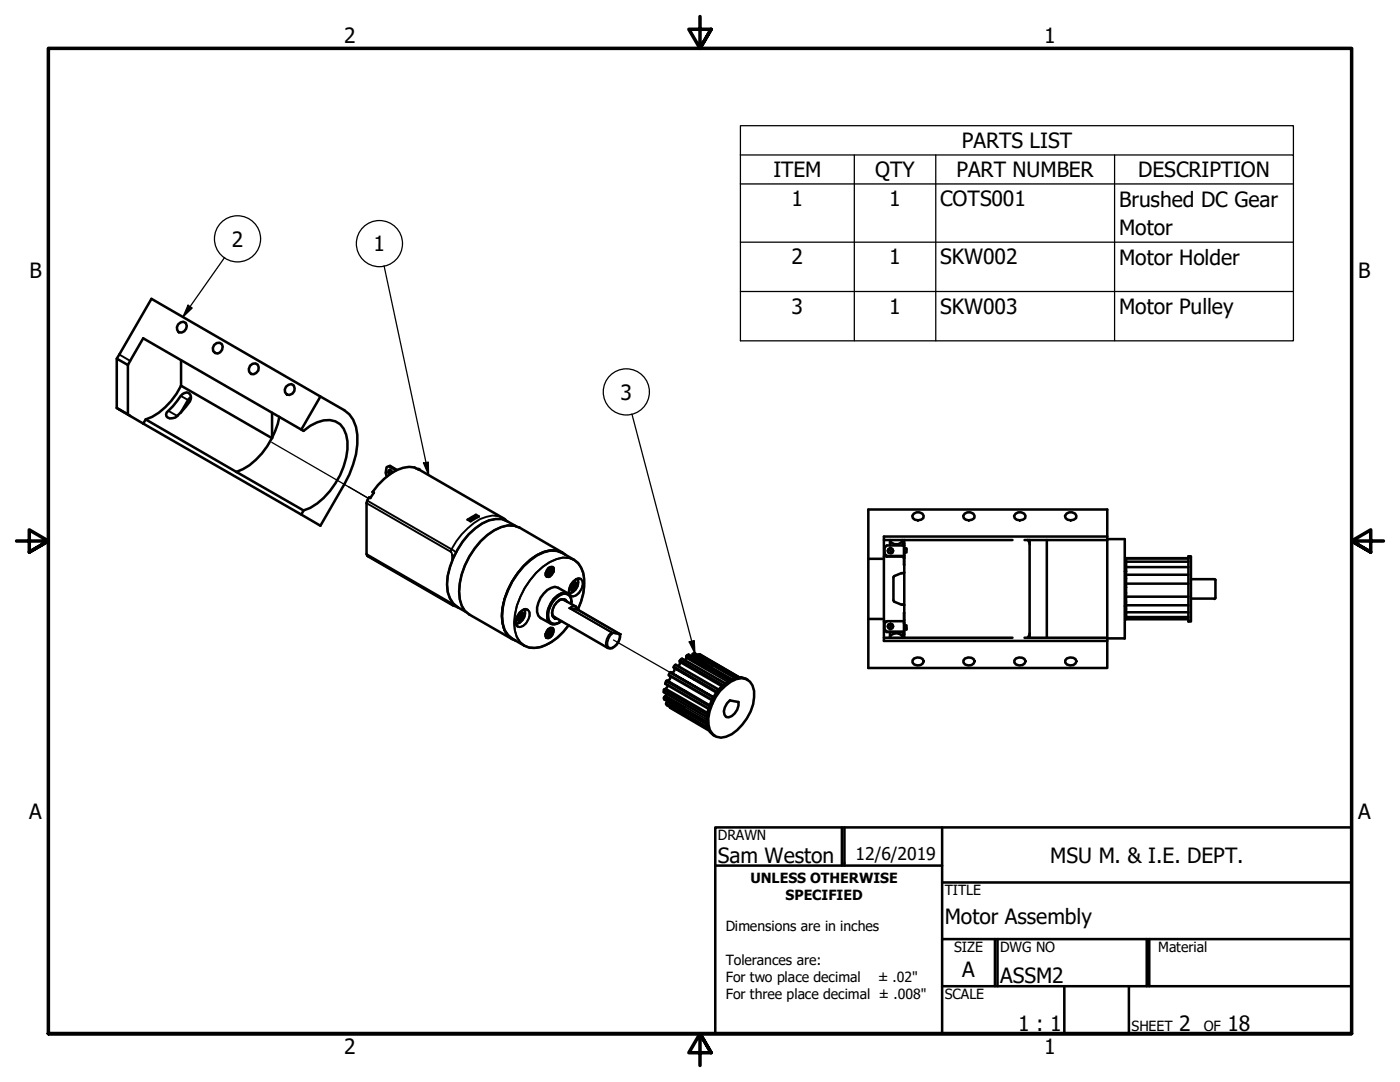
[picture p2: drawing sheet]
<svg xmlns="http://www.w3.org/2000/svg" width="279mm" height="216mm" viewBox="0 0 279 216" stroke-linecap="round" stroke-linejoin="round" font-family="sans-serif">
<!-- layer: Tweak Trail (ANSI) -->
<path d="M54.2 88.3l19.3 11.1-4-2.3M122.4 127.7l11.3 6.5" fill="none" stroke="#000" stroke-width=".25"/>
<!-- layer: Visible Narrow (ANSI) -->
<g fill="none" stroke="#000" stroke-width=".38">
<path d="M23.8 70.7l2.2 1.3M36.1 79l1.4 .8M33.6 82l1.8 1M73.3 99.9l16.8 9.7M73.2 110.6l16.8 9.7M73.2 100.4l16.8 9.7M73.3 110.9l16.8 9.7-.1-.3M90 110.1l.2 .6M90.1 109.6l-.1 .5M90.1 109.6l.9 .6M90.2 110.7v1.1M90.2 110.7l.5 .2"/>
<path d="M100.4 103.4a4.7 4.7 0 0 0-4.6 .2 15.4 15.4 0 0 0-5.7 6M100.7 103.6l.3 .3M101.2 104a5.1 5.1 0 0 0-4.9 .5 15.9 15.9 0 0 0-7.1 12.1 5.2 5.2 0 0 0 2.1 4.6M103.7 105.3a5 5 0 0 0-5 .5 15 15 0 0 0-6.9 13.8l.3 1.2 .7 1.1 .9 .7M111.6 119.8l.5-.2 .6 .2M111.7 119.7l.6-.2 .5 .1 .4 .5M112.1 110.3a4.9 4.9 0 0 0-4.9 .5 15.3 15.3 0 0 0-7 12.1 4.8 4.8 0 0 0 2 4.5M112.2 110.2a5.2 5.2 0 0 0-5 .5 15.9 15.9 0 0 0-7.1 12.2l.2 1.6 .3 1.3 .7 1 .9 .7M112.6 119.7l.1 .1M112.8 110.7a4.3 4.3 0 0 0-4.8-.4 15.5 15.5 0 0 0-7.9 11.9l.1 1.6a4.2 4.2 0 0 0 2.7 4M113.3 118.4a2.56 2.56 0 0 0-2.9 1.1 5.7 5.7 0 0 0-1.2 3.8l.2 .7 .5 .4M114.3 116.1l.6-.5 .7-.2 .4 .2 .3 .5a2.95 2.95 0 0 1-2 3l-.4-.2a2.1 2.1 0 0 1 .4-2.8z"/>
<path d="M114.3 118.1l-.8 .2M114.6 111.7a4.9 4.9 0 0 0-5 .5 15.3 15.3 0 0 0-7 12.1 4.8 4.8 0 0 0 2 4.5M115.2 115.5l.2 .3v.4M115.9 115.5a1.95 1.95 0 0 1-.3 2.6l-.5 .6-.7 .3-.5-.1M90.2 120.1l-.2 .2M90.7 120.6h-.6l.3 .2M103.7 122.2l.6-.5 .7-.2 .4 .2 .3 .5a2.95 2.95 0 0 1-2 3l-.4-.2-.4-.5v-.7zM103.7 124.3l-.8 .1M104.6 121.6l.2 .8M105.3 121.7a1.95 1.95 0 0 1-.3 2.6l-.5 .5-.7 .3-.5-.1M110.2 122.3l.2 .8 .3 .1-.1-.1M113.2 120.1l-.3-.5a1.94 1.94 0 0 0-2.3 1.2l-.4 1.6 .1 .7 .4 .3 .5 .1-.5-.1-.4-.3-.1-.7"/>
<path d="M113.7 121.3l.5-.3a.88 .88 0 0 1 1.1 .7M113.7 121.3l8.3 4.9M113.7 121.3l1.6 .4M114 120.5v-.9a1.37 1.37 0 0 0-2.2-.9 4.9 4.9 0 0 0-2.3 5l.5 .6 .6 .2 .7-.1 .7-.4M114 120l-.1-.9-.4-.5-.6-.4a3.7 3.7 0 0 0-3 2.2 3.8 3.8 0 0 0-.4 3.7l.5 .4 .7 .1 .9-.3M114 120.1l-.1-.8-.4-.6-.5-.2a3.9 3.9 0 0 0-3.4 3l-.2 1 .1 .9 .2 .7 .6 .3 .6 .1 .8-.4M114.9 121h-.8l-.4 .3M115.3 121.7h.1M115.3 121.7a10.9 10.9 0 0 0 .8-8.1 3.7 3.7 0 0 0-5-2 13.3 13.3 0 0 0-7.2 7.4 12.6 12.6 0 0 0-1.2 6.7 3.9 3.9 0 0 0 5.5 3.3 12.1 12.1 0 0 0 5.3-4.2M115.3 121.7l8.3 4.8M122 126.2a2.91 2.91 0 0 0-1 2.7l.3 .4M122 126.2l.4 .1a2.77 2.77 0 0 0-1.2 2.5l.3 .4a1.87 1.87 0 0 0 2-1.3l.2-1.3"/>
<path d="M122 126.2l.3 .1M122.3 126.3l1.3 .2M123.6 126.5h.1M132.5 137.7l8.6 4.9M132.5 138l8.5 5M132.5 139.3l8.5 4.8M132.5 139.5l8.5 5M132.8 136.3l8.6 5.1M132.8 138.8l3.9 2.2-.2 .3-3.9-2.2M132.9 137.4l3.9 2.2-.3 .2-3.9-2.3M132.9 136l8.6 5M133 135.8l3.9 2.2h.3l-3.9-2.2"/>
<path d="M133.2 140l3.9 2.2-.3 .3-3.8-2.2M133.5 134.6l8.6 5M133.7 134.2l8.6 5.1M133.8 134.1l4.1 2.4-3.9-2.3M134.4 133.2l4.1 2.4-3.9-2.2M134.5 133l8.6 5M134.7 132.7l8.7 5M135.6 131.9l4 2.2v.3l-3.9-2.3M135.8 131.7l8.5 5M136 131.4l8.7 5M136.5 139.8l4.6 2.6M136.8 139.6l4.4 2.6"/>
<path d="M136.9 138l4.7 2.8M137 130.9l3.8 2.3v.3l-3.8-2.2M137.1 130.7l8.6 5M137.2 138l4.4 2.7M137.4 130.6l8.5 5M137.7 136.4l4.7 2.7-4.5-2.6M138.2 130.5l4 2.3-.2 .4-3.8-2.3M138.4 135.4l4.6 2.7M138.4 130.4l8.4 4.9M138.5 135.6l4.4 2.6M138.7 130.4l8.3 4.8M139.4 130.6l3.9 2.2v.2"/>
<path d="M139.6 130.6l7.9 4.5-7.7-4.5M139.6 134.1l4.6 2.7M139.6 134.4l4.4 2.6M140.8 133.2l4.6 2.6M140.8 133.5l4.4 2.5M142 133.2l4.1 2.3M142.2 132.8l4.4 2.5M143.3 132.8l4 2.3M132.9 140.5l8.3 4.8M133.1 140.7l8.2 4.7M133.7 141.1l7.7 4.4M136.5 141.3l4.5 2.6"/>
<path d="M136.7 141l4.3 2.5M136.8 142.5l4.4 2.5M137.1 142.2l3.9 2.3"/>
</g>
<!-- layer: Visible (ANSI) -->
<g fill="none" stroke="#000" stroke-width=".51">
<path d="M23.3 71.6l6.9-12 38.5 22.3a6 6 0 0 1 2.6 4.9 17 17 0 0 1-2.6 9.8l-4.8 8.3-3.8-2.2M25.5 72.8l3.1-5.3 32 18.5a7.5 7.5 0 0 1 5.2-2.2 3.5 3.5 0 0 1 3.3 2.9 13.4 13.4 0 0 1-3.3 11.3 11.1 11.1 0 0 1-5.2 3.9M25.5 72.8l-2.2-1.2v9.8M25.5 72.8v9.9M35.6 64.7l.5-.4 .5-.1 .5 .3a1.25 1.25 0 0 1-.1 1.3 1.25 1.25 0 0 1-1.3 .5l-.3-.5-.1-.5zM36.1 77a13.1 13.1 0 0 1-7 6.7M36.1 71.9v5.1M36.1 77l18.2 10.4M36.4 78.6a1.03 1.03 0 0 1 1.5 0 1.03 1.03 0 0 1 0 1.5l-1.6 2a2.47 2.47 0 0 1-2.4 1.4l-.4-.2a.78 .78 0 0 1 .1-1.3l.9-.9zM38.1 79.2l-.6 .6-1.4 2.6M42.7 68.8l.5-.3 .6-.1 .5 .2a1.19 1.19 0 0 1-.1 1.4 1.19 1.19 0 0 1-1.3 .4l-.4-.4v-.6zM49.9 73l.5-.4 .6-.1 .4 .3a1.2 1.2 0 0 1 0 1.4 1.2 1.2 0 0 1-1.3 .4l-.4-.4v-.6z"/>
<path d="M57.1 77.2l.5-.4 .6-.2a1.14 1.14 0 0 1 .5 1.5 1.14 1.14 0 0 1-1.4 .6l-.4-.4-.1-.6zM63.9 79.1l-3.8 6.6M23.3 81.4l2.2 1.3M23.3 81.4l2.7 1.6M25.5 82.7l.5 .3M26 83l2.6 1.5M28.6 84.5l31.5 18.2 .5-.8-13.4-7.7M29.1 83.7l-.5 .8M29.1 83.7l18.1 10.5M54.3 87.4a13.4 13.4 0 0 1-7.1 6.8M54.3 82.4v5M55.8 83.2l-.4 1.4-1.1 2.8"/>
<path d="M74.5 98.2l.1 .2M77.6 93l1.5 .9M77.9 93.7l-.2 .6 .2 .3M78.3 94.3l-.2-.4-.3-.2-.3 .2v.4l.2 .4M79.2 93.8l-1.3-.8-.7 .2-.2 1.2 .3 .6M93.3 103.7h.4M93.7 103.7l.9-.6zM95 102.7l.6 .4-1.7 .9-.6-.3M95 102.7l-1.7 1M95 102.7l-.4 .4M101 103.9l-.6-.5-17-9.8 .4 .1a3.9 3.9 0 0 0-3.3-.4 11.3 11.3 0 0 0-6.1 4.9l.2 .1-.7 1.1-.2-.1-.5 1.1v10.2l.1 .3 17.1 9.9 1 .4M102.9 105l-1.7-1a5.2 5.2 0 0 0-5 .5 15.8 15.8 0 0 0-7 12.1 5.4 5.4 0 0 0 3.8 5.5"/>
<path d="M109 114.9a1.29 1.29 0 0 0 1.2-1.6l-.3-.1a1.44 1.44 0 0 0-.9 1.7l.2 .2M109.1 115.1h.1M109.2 115.1a1.32 1.32 0 0 0 1.2-1.8 1.73 1.73 0 0 1-.7 1.8M109.5 113.4l-.5 .9M109.6 113.3a1.41 1.41 0 0 1-.7 1.1M109.8 113.2a1.5 1.5 0 0 1-.9 1.5M109.8 113.5l-.6 1.1M109.9 113.2a1.29 1.29 0 0 1-1 1.5M110 113.2a1.29 1.29 0 0 1-1 1.7M110.1 113.7l-.2 .5-.4 .5M110.4 113.3l-.3-.2-.4 .1-.5 .6M111.7 119.7a3.4 3.4 0 0 0-1.5 2.7"/>
<path d="M112.4 119.6l2.5 1.4 .4 .7M112.6 119.7l-.5-.1-.5 .2M112.8 110.7l-9.1-5.4a5 5 0 0 0-5 .5 15 15 0 0 0-6.9 13.8l.3 1.2 .7 1.1 .9 .7 9.2 5.2M113.9 117.3l.4 .3M113.9 117.2l.5 .4M114 117l-.1 .1M114 117l.8 .6M114.2 117l.7 .3M114.3 116.4l.5-.3 .2 .4 .2-.2a.94 .94 0 0 1-.3 1l-.1 .3-.5 .3 .1-.3-.5 .1v-.6l.5-.2zM114.3 118.1l-.8 .2M114.4 116.4l-.1 .1M114.4 116.9l.6 .3"/>
<path d="M114.4 116.7l.6 .5M114.4 116.6l.8 .4M114.4 116.3l.6 .2M114.5 116.3l.4 .2M115.2 115.5l.2 .3v.4M115.4 116.2a2.32 2.32 0 0 1-1.1 2M115.9 115.5a2.01 2.01 0 0 0-2.2 1.8l-.2 .7 .4 .9M176.4 111.5h-3.1v12M176.4 107.8h25.7M176.4 111h.5M177 110.9h3.5M177 111.1h3.4"/>
<path d="M177.2 109.9l.2-.3 .3-.1 .4 .1 .1 .3M177.3 109.5l.4-.2 .4 .2 .1 .4-.1 .4-.4 .1-.4-.1-.1-.4zM177.6 109.5l.1 .5 .3 .4M177.6 107.8v1M177.7 107.8h-.1a1.36 1.36 0 0 0 1.3 .8 1.36 1.36 0 0 0 1.2-.8M178.3 119.8l.2 .3M178.5 115l-.2 .2v4.6M179.9 114.4l-1.4 .5M180 114.4h.3M180.1 114.4h-.2M180.1 107.8v1M180.4 111.4h.1"/>
<path d="M180.5 107.8v1.6h.4v.8h-.4v14.6h.4v.8h-.4M180.5 108.8h-3.5l-.5 .5v1.3l.5 .5-.5-.6M180.5 108.5v4.2M180.5 109.4v.2h.4M180.5 114.2l-.2 .1M182.4 102.5a1.27 1.27 0 0 1 1.9 .4v.5a1.31 1.31 0 0 1-2.2-.5zM192.5 102.5a1.27 1.27 0 0 1 2 .4l-.1 .5a1.31 1.31 0 0 1-2.2-.5zM202.7 102.5a1.27 1.27 0 0 1 2 .4l-.1 .5a1.31 1.31 0 0 1-2.2-.5zM204.5 107.8h16.5v-.7h-44.6v20.8h44.6v-.6h-16.5M205.1 107.7l.3 .4 .1 .5M205.5 107.8v19.5M208.9 107.8v19.5"/>
<path d="M212.9 102.5a1.27 1.27 0 0 1 1.9 .4v.5a1.31 1.31 0 0 1-2.3-.5zM221 107.6h3.5v19.8M221 107.1v-5.4h-47.7v9.8M221 107.8v19.5M224.5 114h.2M224.7 112.1v11M224.7 111.4h12.5M224.7 112.1h12.5M224.7 113.2h12.5M224.7 114.7h12.5M224.7 116.5h12.5M224.7 119.1h12.5"/>
<path d="M237.2 111h.5v13h-.5zM237.2 111.4h-12.5v.7M237.7 115.6h4.8l.1 3.7M237.7 119.4h4.7M242.6 119.3l-.3 .2M103.3 123.4l.4 .3M103.3 123.4l.5 .3M103.4 123.2l-.1 .1M103.4 123.1l.8 .6M103.6 123.1l.7 .3M103.7 122.6l.5-.4 .2 .5 .2-.3a1.53 1.53 0 0 1-.9 1.6l.1-.3-.5 .1v-.2v-.4l.5-.2zM103.7 124.3l-.8 .2"/>
<path d="M103.7 122.5v.1M103.8 123l.6 .4M103.8 122.9l.6 .4M103.8 122.7l.8 .4M103.8 122.4l.6 .3M103.9 122.4l.4 .2M104.6 121.6l.2 .3v.5M104.8 122.3a2.32 2.32 0 0 1-1.1 1.9M105.3 121.7a1.67 1.67 0 0 0-2 1.1 1.76 1.76 0 0 0 0 2.2M108.9 126.8a1.41 1.41 0 0 1 1.3-1.5l.2 .1a1.46 1.46 0 0 1-.5 1.7M109.4 125.6l-.4 .9M109.5 125.6l-.2 .5-.4 .4"/>
<path d="M109.5 125.5l-.2 .6-.4 .5M109.8 125.4a1.5 1.5 0 0 1-.9 1.5M109.8 125.7l-.6 1M109.9 127.1l-.4 .2h-.4M109.9 125.4a1.6 1.6 0 0 1-1 1.6M109.9 127.1l-.5 .2h-.4a1.3 1.3 0 0 1 1-1.9 1.18 1.18 0 0 1-1 1.8M110 125.4a1.3 1.3 0 0 1-1 1.7M110.1 125.9l-.6 1M110.2 122.3l.4 .8M110.2 125.3a1.27 1.27 0 0 1-.4 1.8M114 120.5v-.5a1.75 1.75 0 0 0-.7-1.6l-1.9-1.1-.7-.2a4.9 4.9 0 0 0-3.5 5l.2 .8a5.8 5.8 0 0 0 3.2 1.7l1-.3 .4-.3M115.3 121.7a11.6 11.6 0 0 0 1.1-7.4l-.4-1.1-.6-.9a8.4 8.4 0 0 0-5.5-2.4 12 12 0 0 0-7.7 6.1 13.1 13.1 0 0 0-1.9 8.4l.4 1.3a8 8 0 0 0 5.9 3.6 8.6 8.6 0 0 0 5.9-3.3l1-1.2"/>
<path d="M115.3 121.7l8.3 4.8a2.52 2.52 0 0 1-1.9 2.9l-.4-.1-10.9-6.3M133.1 138.5a1.06 1.06 0 0 0-.6 1l8.5 5M133.2 140l-.3 .5 .2 .2 8.2 4.7M133.3 136.8a1.24 1.24 0 0 1-.8 .9v.4l8.5 5M133.7 134.9l.1 .4a1.13 1.13 0 0 1-.9 .7l-.1 .5 8.6 4.9M135.3 132.9a.77 .77 0 0 0 .3-1l.5-.5 8.6 4.9M136.7 131.8l.3-.5v-.4l.4-.3 8.5 5M138.1 131l.1-.5 .5-.1 8.3 4.8M139.3 130.7l.3-.1h.2l7.7 4.5M143.4 137.6l-8.5-4.9-.5 .5a.63 .63 0 0 1 .2 .6 .63 .63 0 0 1-.6 .4l-.2-.1-.3 .6 8.5 5M143.7 137.9a6.5 6.5 0 0 1 4.3-2.6 2.6 2.6 0 0 1 2.5 2.6 9.6 9.6 0 0 1-5.6 9.1 2.51 2.51 0 0 1-3.5-2.3 9.2 9.2 0 0 1 2.3-6.8zM149.2 135.6a3 3 0 0 0-3.3 0 9.9 9.9 0 0 0-4.9 8.4 2.99 2.99 0 0 0 1.7 2.9"/>
<path d="M173.3 123.5v9.8h47.7v-5.4M173.3 123.5h3.1M176.4 124h.5M176.4 127.3h25.7M176.5 125.6l.5 .5zM177 126.1h3.4M177 126h3.4M177.2 125l.2-.3 .3-.1 .4 .1 .1 .3M177.3 124.6l.4-.1 .4 .1 .1 .4-.1 .3-.4 .2-.4-.2-.1-.3zM177.6 127.2a1.29 1.29 0 0 1 1.7-.8l.7 .4 .1 .4M177.6 126.1l.1 1.2M178 124.7l-.3 .3-.1 .5"/>
<path d="M178.5 120.1l1.4 .5M179.9 120.6l.2 .1M180 120.6h.3M180.1 126.1v1.2M180.3 120.6l.2 .1M180.4 124h-3.4l-.5 .4v1.2M180.4 124.3h.1M180.5 122.3v4.3M180.9 125.3h-.4v2M182.4 131.4a1.24 1.24 0 0 1 1.9 .6 1.21 1.21 0 0 1-1 .8 1.21 1.21 0 0 1-1.2-.6v-.4zM192.6 131.4a1.24 1.24 0 0 1 1.9 .6 1.21 1.21 0 0 1-1 .8 1.21 1.21 0 0 1-1.2-.6v-.4zM202.8 131.4a1.24 1.24 0 0 1 1.9 .6 1.21 1.21 0 0 1-1.1 .8 1.21 1.21 0 0 1-1.2-.6v-.4z"/>
<path d="M205.5 126.3l-.1 .5-.3 .4M212.9 131.4a1.24 1.24 0 0 1 1.9 .6 1.21 1.21 0 0 1-1 .8 1.21 1.21 0 0 1-1.2-.6v-.4zM221 127.3h3.5M224.5 121h.2M224.7 123.1v.5h12.5M224.7 120.8h12.5M224.7 122.2h12.5M224.7 123.1h12.5M133.7 141.1v.1l7.7 4.5M145.1 140.3l.6-.5 1.7 .3a2.89 2.89 0 0 1-2 3h-.5a2 2 0 0 1 .2-2.8z"/>
</g>
<g fill="#000">
<circle cx="83.4" cy="93.6" r=".25"/>
<circle cx="113.7" cy="121.3" r=".25"/>
<circle cx="115.3" cy="121.7" r=".25"/>
<circle cx="123.7" cy="126.6" r=".25"/>
<circle cx="133.2" cy="140" r=".25"/>
<circle cx="133.7" cy="141.1" r=".25"/>
</g>
<!-- layer: Visible Narrow (ANSI) -->
<circle cx="113.7" cy="121.3" r=".19" fill="#000"/>
<!-- layer: Symbol (ANSI) -->
<g fill="none" stroke="#000" stroke-width=".25">
<path d="M147.8 30.9v-5.8h110.3v5.8M147.8 30.9h110.3v5.8M147.8 30.9v37.1h110.3v-31.3M147.8 36.7h110.3M170.5 30.9v37.1M186.8 30.9v37.1M222.4 30.9v37.1M44.8 51.4l-8.3 11.8M76.6 53l8.9 41.7M147.8 48.3h110.3M147.8 58.2h110.3M37.5 60.9l.9 .6-1.9 1.7z"/>
<path d="M84.5 92.4l1-.2v2.5zM126.1 82.6l12.6 47.8M137.5 128.1l1.1-.3 .1 2.6z"/>
<circle cx="47.4" cy="47.7" r="4.6"/>
<circle cx="75.7" cy="48.6" r="4.6"/>
<circle cx="125" cy="78.2" r="4.6"/>
</g>
<!-- layer: Border (ANSI) -->
<path d="M139.7 3.3v6.4l-2.2-3.9h4.4l-2.2 3.9 2.2-3.9M3.3 107.9h6.4l-3.9-2.2v4.5l3.9-2.3-3.9 2.3M276.1 107.9h-6.4l3.9-2.2v4.5l-3.9-2.3 3.9 2.3M9.7 206.2v-196.5h260v196.5h-260h260M141.9 210.1l-2.2-3.9 2.2 3.9h-4.4l2.2-3.9v6.4" fill="none" stroke="#000" stroke-width=".7"/>
<!-- layer: Title (ANSI) -->
<g fill="none" stroke="#000" stroke-width=".51">
<path d="M142.7 165.1h127v41.1h-127zM142.7 172.7h45.3M168 165.1v7.6M168.5 165.1v7.6M188 176.1h81.7M188 165.1v41.1M188 187.4h81.7M188 196.8h81.7M198.6 187.4v9.4M199.1 187.4v9.4M212.4 196.8v9.4M225.3 196.8v9.4"/>
<path d="M228.9 187.4v9.4M229.4 187.4v9.4"/>
</g>
<!-- layer: Symbol (ANSI) -->
<g fill="#000">
<path d="M37.5 60.9l.9 .6-1.9 1.7z" fill-rule="evenodd"/>
<path d="M84.5 92.4l1-.2v2.5z" fill-rule="evenodd"/>
<path d="M137.5 128.1l1.1-.3 .1 2.6z" fill-rule="evenodd"/>
</g>
<g font-size="4.2">
<text x="68.7" y="8.6">2</text>
<text x="208.4" y="8.6">1</text>
<text x="192" y="29.6">PARTS LIST</text>
<text x="154.4" y="35.4">ITEM</text>
<text x="174.7" y="35.4">QTY</text>
<text x="190.9" y="35.4">PART NUMBER</text>
<text x="227.1" y="35.4">DESCRIPTION</text>
<text x="158" y="41.1">1</text>
<text x="177.5" y="41.1">1</text>
<text x="187.6" y="41.1">COTS001</text>
<text x="223.3" y="41.2">Brushed DC Gear</text>
<text x="223.3" y="47">Motor</text>
<text x="46.3" y="49.2">2</text>
<text x="74.5" y="50.1">1</text>
<text x="158" y="52.8">2</text>
<text x="177.5" y="52.8">1</text>
<text x="187.6" y="52.8">SKW002</text>
<text x="223.3" y="52.8">Motor Holder</text>
<text x="5.9" y="55.5">B</text>
<text x="271.1" y="55.5">B</text>
<text x="158" y="62.6">3</text>
<text x="177.5" y="62.6">1</text>
<text x="187.6" y="62.6">SKW003</text>
<text x="223.3" y="62.7">Motor Pulley</text>
<text x="123.8" y="79.8">3</text>
<text x="5.8" y="163.4">A</text>
<text x="271" y="163.4">A</text>
<text x="143.3" y="172.1">Sam Weston</text>
<text x="209.6" y="172.1">MSU M. &amp; I.E. DEPT.</text>
<text x="188.5" y="184.4">Motor Assembly</text>
<text x="192" y="194.9">A</text>
<text x="199.6" y="196.2">ASSM2</text>
<text x="203.2" y="205.7">1 : 1</text>
<text x="235.3" y="205.7">2</text>
<text x="245" y="205.7">18</text>
<text x="68.7" y="210.3">2</text>
<text x="208.4" y="210.3">1</text>
</g>
<text font-size="3.5" x="170.8" y="171.6">12/6/2019</text>
<g font-size="2.8">
<text x="143.3" y="167.6">DRAWN</text>
<text x="149.8" y="176.2">UNLESS OTHERWISE</text>
<text x="156.8" y="179.6">SPECIFIED</text>
<text x="188.5" y="178.6">TITLE</text>
<text x="144.8" y="185.9">Dimensions are in inches</text>
<text x="190.4" y="189.9">SIZE</text>
<text x="199.6" y="189.9">DWG NO</text>
<text x="231.1" y="190">Material</text>
<text x="144.8" y="192.5">Tolerances are:</text>
<text x="144.8" y="195.9">For two place decimal</text>
<text x="175.3" y="195.9">± .02&quot;</text>
<text x="144.8" y="199.3">For three place decimal ± .008&quot;</text>
<text x="188.5" y="199.3">SCALE</text>
<text x="225.8" y="205.7">SHEET</text>
<text x="240.2" y="205.7">OF</text>
</g>
</svg>
